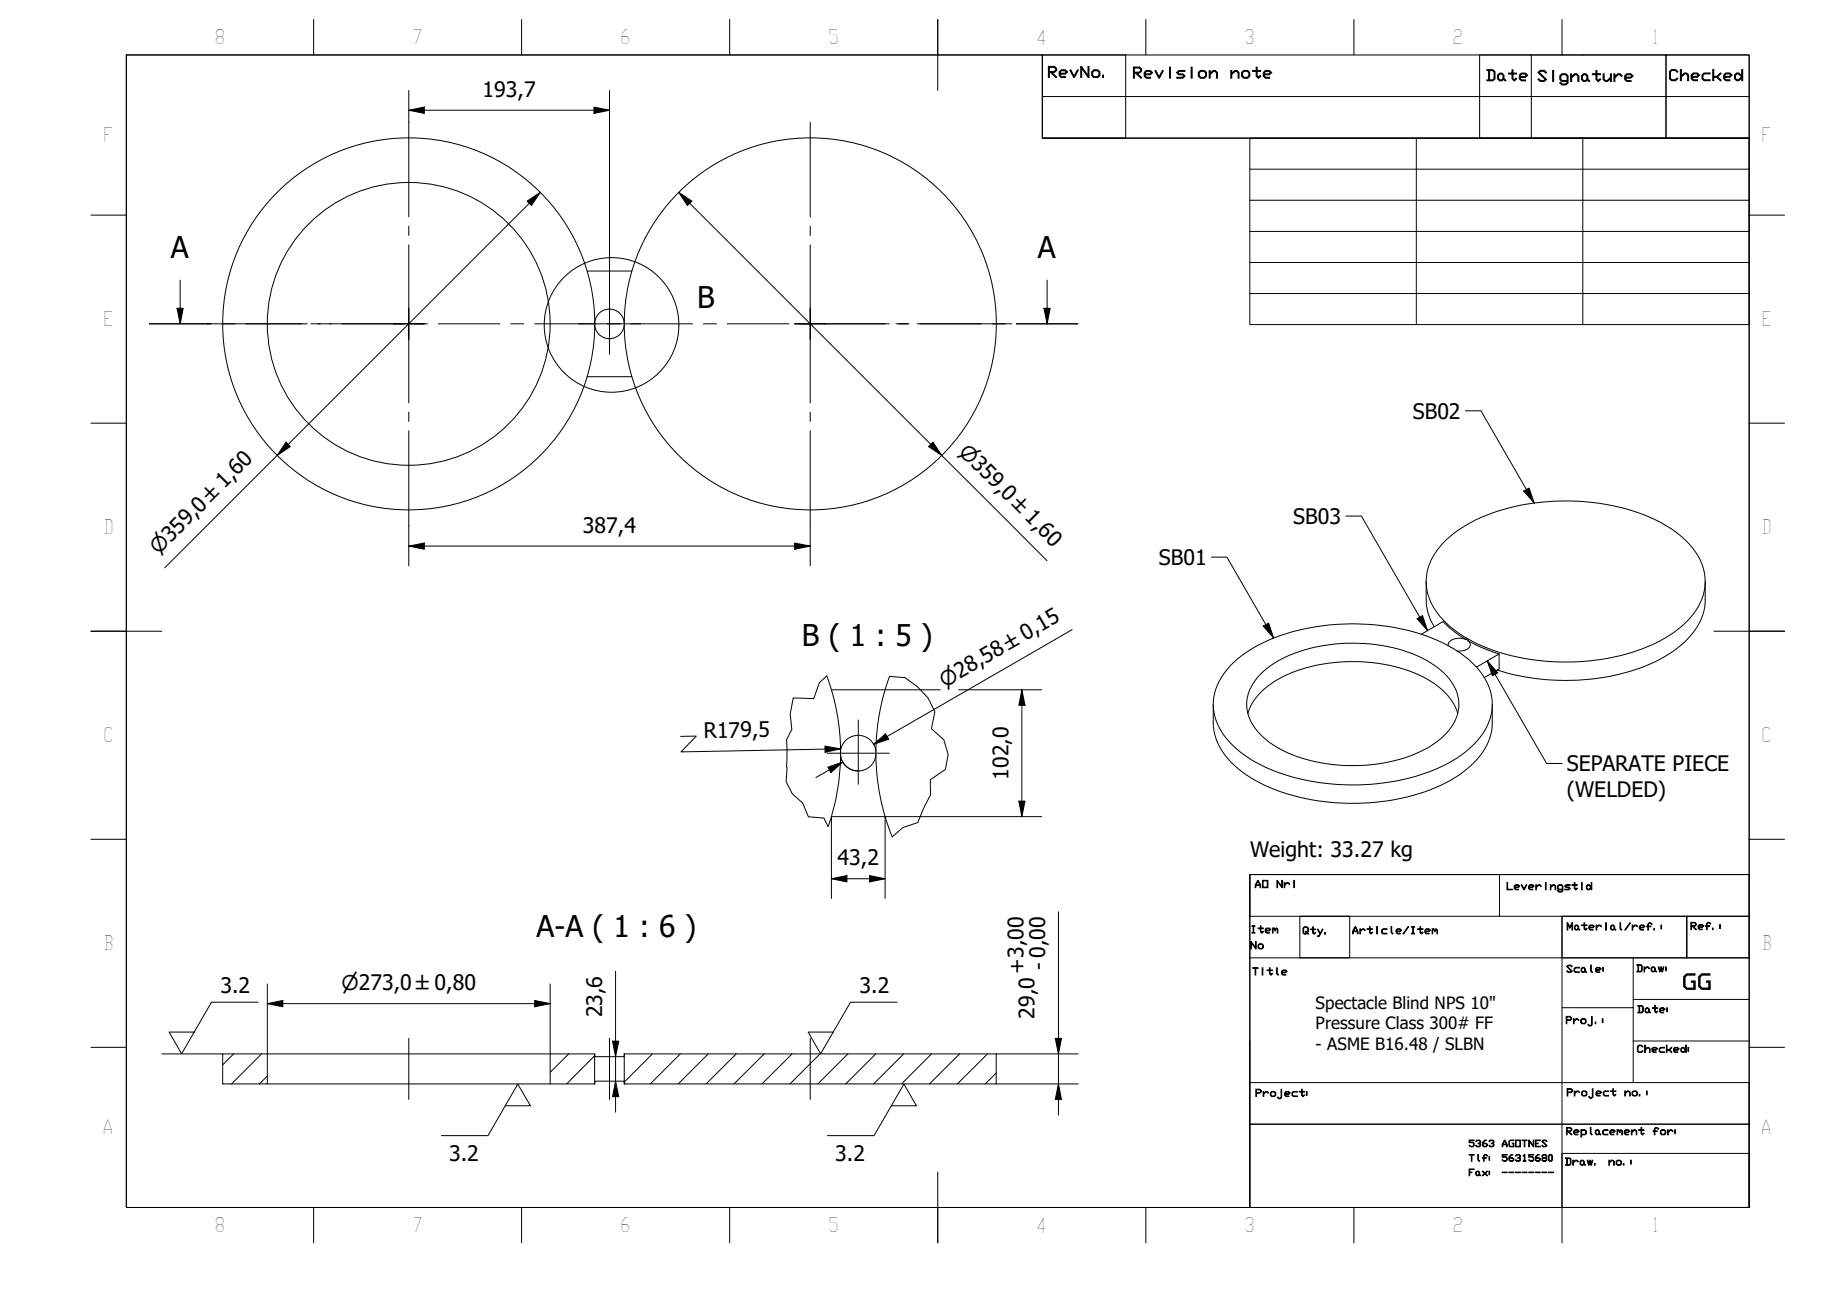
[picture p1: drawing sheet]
<svg xmlns="http://www.w3.org/2000/svg" width="297mm" height="210mm" viewBox="0 0 297 210" stroke-linecap="round" stroke-linejoin="round" font-family="sans-serif">
<!-- layer: Hatch (ISO) -->
<g fill="none" stroke="#000" stroke-width=".16">
<path d="M37.6 169.5l-1.8 1.8M42.1 169.5l-4.9 4.8M43 173.1l-1.3 1.2M91.5 169.5l-3 3M95.6 174.3h.1M95.6 169.8l-4.5 4.5M100.4 169.5h.1M104.9 169.5l-4.5 4.5M109.4 169.5l-4.8 4.8M113.9 169.5l-4.8 4.8M118.4 169.5l-4.8 4.8M122.9 169.5l-4.9 4.8"/>
<path d="M127.4 169.5l-4.9 4.8M131.9 169.5l-4.9 4.8M136.4 169.5l-4.9 4.8M140.8 169.5l-4.8 4.8M145.3 169.5l-4.8 4.8M149.8 169.5l-4.8 4.8M154.3 169.5l-4.8 4.8M158.8 169.5l-4.8 4.8M160.2 172.6l-1.7 1.7"/>
</g>
<!-- layer: Visible (ISO) -->
<g fill="none" stroke="#000" stroke-width=".16">
<path d="M94.4 43.6h7.2M95.6 52.3a2.38 2.38 0 0 0 2.4 2.2 2.38 2.38 0 0 0 2.4-2.2M95.6 51.8v.5M95.7 51.8a29.9 29.9 0 0 0-44.4-25.9 29.9 29.9 0 0 0-1.9 51.3 29.9 29.9 0 0 0 46.2-22.6l.1-2.2M100.4 51.8a2.38 2.38 0 0 0-2.4-2.1 2.38 2.38 0 0 0-2.4 2.1M100.4 51.8v.5M100.4 51.8a29.9 29.9 0 0 1 44.3-25.9 29.9 29.9 0 0 1 1.9 51.3 29.9 29.9 0 0 1-46.1-22.6l-.1-2.3M94.4 60.6h7.2M229.4 93.5v3a7.9 7.9 0 0 0 1.3 4.3M274.2 93.5a15.9 15.9 0 0 1-.2 4.8 12.6 12.6 0 0 1-6.4 7.4 33.8 33.8 0 0 1-20 3.5l-4-.6-2.8-.8M126.5 119l.1 2.5-.1 1.9M133 108.7a35.9 35.9 0 0 1 2.2 12.1"/>
<path d="M133.7 110.9h8.6M143.1 108.8a35.9 35.9 0 0 0-2.2 12 2.87 2.87 0 0 0-2.9-2.5 2.87 2.87 0 0 0-2.8 2.5M195.1 113.3a14.3 14.3 0 0 0 .2 4.8 11.5 11.5 0 0 0 5.1 6.5 31.5 31.5 0 0 0 17.7 4.6 31.2 31.2 0 0 0 16.6-4.6 11.4 11.4 0 0 0 5.2-7.1l.1-4.2M198 107a24.2 24.2 0 0 1 12.8-6 35.6 35.6 0 0 1 21.7 2.6 14.2 14.2 0 0 1 7 7 8.3 8.3 0 0 1-2.2 8.9 21.9 21.9 0 0 1-10.7 5.7 36.1 36.1 0 0 1-23.7-2.1 13.9 13.9 0 0 1-7.3-7.3 8.4 8.4 0 0 1 2.4-8.8zM200.7 114.8a9.6 9.6 0 0 1 4.9-5.6 27 27 0 0 1 18.6-2 16 16 0 0 1 9 5.1l.6 .9 .6 1.6M202.6 108.6a19 19 0 0 1 11.4-4.9 25.8 25.8 0 0 1 15.9 2.8 8.8 8.8 0 0 1 4.7 6.2 7.2 7.2 0 0 1-3.3 6.5 22.4 22.4 0 0 1-13.4 3.9 23.7 23.7 0 0 1-13.6-3.6 8 8 0 0 1-3.8-6.4 6.9 6.9 0 0 1 2.1-4.5zM228.6 102l3.5-2 1.7 1.5 2 1.4M235.8 102.6l.3 .2M235.8 102.9a2.29 2.29 0 0 0-2.9 .6v.4M235.8 102.6a12.9 12.9 0 0 1-6.1-7 8.4 8.4 0 0 1 2.4-8.2 23 23 0 0 1 11.6-6 35.6 35.6 0 0 1 23.6 2.8 13.5 13.5 0 0 1 6.5 6.8 8.4 8.4 0 0 1-2.4 8.9 23.8 23.8 0 0 1-12.8 6 35.8 35.8 0 0 1-21.8-2.7l-.7-.4M235.8 102.6v.3M236.1 103.1a.8 .8 0 0 1 .3 .8 .8 .8 0 0 1-.7 .6l-.5 .2h-.9"/>
<path d="M236.1 103.1l2.3 1.1 2.7 1M236.1 102.8v.3M237.4 107.3l3.7-2.1v2.4l-2.4 1.4M133.7 131.4h8.6M135.2 121.4a2.87 2.87 0 0 0 2.8 2.6 2.87 2.87 0 0 0 2.9-2.6 35.9 35.9 0 0 0 2.6 13.2M135.2 120.8v.6M135.2 121.4a35.9 35.9 0 0 1-2 11.6M140.8 120.8v.6M35.8 169.5h7.2v4.8h-7.2zM43 169.5h45.5M43 174.3h45.5M88.5 169.5h7.1v4.8h-7.1z"/>
<path d="M95.6 169.5l.1 .5h4.7v-.5M95.6 174.3l.1-.4h4.7v.4M100.4 169.5h59.8v4.8h-59.8zM100.4 174.3h.1"/>
<circle cx="65.7" cy="52.1" r="22.7"/>
</g>
<!-- layer: Break Line (ISO) -->
<path d="M133 108.7l-1.2 1.1-.9 2.6-3.3-.1-.5 2.5 .2 2.5-.8 1.7M143.1 108.8l2.4 .2 2.1 1.5 1.6 1.8 1.1 2.2-.5 2.7 2 1.8 .7 2.4-.5 2.4-2.4 1.6v2.4l-1 2.1-1 2.4-2.4 .8-1.7 1.5M126.5 123.4h.1l-.2 2.3 1 2 1.7 1.5 .9 2.2 2.5 .2 .7 1.4" fill="none" stroke="#000" stroke-width=".16"/>
<!-- layer: Section Line (ISO) -->
<g fill="none" stroke="#000" stroke-width=".16">
<path d="M24 52.1h9.9M28.5 49.6h1l-.5 2.5zM29 45.1v7M35.7 52.1h2.1M39.5 52.1h9.9M51.2 52.1h2.1M55 52.1h9.9M66.7 52.1h2M70.5 52.1h9.9M82.1 52.1h2.1M86 52.1h9.9M97.6 52.1h2.1"/>
<path d="M101.5 52.1h9.9M113.1 52.1h2.1M117 52.1h9.9M128.6 52.1h2.1M132.5 52.1h9.9M144.1 52.1h2.1M148 52.1h9.8M159.6 52.1h2.1M163.4 52.1h9.9M167.9 49.6h1l-.5 2.5zM168.4 45.1v7"/>
</g>
<path d="M28.5 49.6h1l-.5 2.5zM167.9 49.6h1l-.5 2.5z" fill="#000"/>
<!-- layer: Detail Boundary (ISO) -->
<circle cx="98.3" cy="52.3" r="10.8" fill="none" stroke="#000" stroke-width=".16"/>
<!-- layer: BOXES -->
<g fill="none" stroke="#000" stroke-width=".16">
<path d="M167.6 8.8v6.7h113.7M167.6 15.5v6.7h113.7M167.6 8.8h13.4v13.4h-13.4zM238 8.8h29.9v13.4h-29.9zM246.3 8.8v13.4M267.9 8.8h13.4v13.4h-13.4zM201 140.7h80.3h-80.3v6.7h80.3v-6.7v53.5h-80.3zM201 154.1h80.3M209 147.4h8.1v6.7h-8.1zM241.2 140.7v6.7M251.2 147.4h20.1v6.7v-6.7h10v6.7h-30.1zM251.2 147.4v46.8v-8.7h30.1v8.7"/>
<path d="M262.7 154.1v8h-11.5M201 174.1h80.3v6.7h-80.3v13.4M201 167.4v13.4h80.3v13.4M262.7 162.1v12M262.7 160.8h18.6M262.7 167.4h18.6M201 194.2h80.3"/>
</g>
<!-- layer: BORDER -->
<g fill="none" stroke="#000" stroke-width=".16">
<path d="M20.3 8.8h261v185.4h-261zM50.4 3.1v5.7M83.9 3.1v5.7M117.3 3.1v5.7M150.8 3.1v11.4M184.3 3.1v5.7M217.7 3.1v5.7M251.2 3.1v5.7M14.6 34.6h5.7M281.3 34.6h5.7M14.6 68.1h5.7M281.3 68.1h5.7"/>
<path d="M14.6 101.5h11.4M275.6 101.5h11.4M14.6 135h5.7M281.3 135h5.7M14.6 168.5h5.7M281.3 168.5h5.7M50.4 194.2v5.7M83.9 194.2v5.7M117.3 194.2v5.7M150.8 188.5v11.4M184.3 194.2v5.7M217.7 194.2v5.7"/>
<path d="M251.2 194.2v5.7"/>
</g>
<!-- layer: 0 -->
<path d="M20.3 8.8h147.3v13.4h113.7v30h-80.3v-30h80.3v118.5h-80.3v53.5h-180.7zM201 27.2h80.3M201 32.2h80.3M201 37.2h80.3M227.8 22.2v30M254.6 22.2v30M201 42.2h80.3M201 47.2h80.3" fill="none" stroke="#000" stroke-width=".16"/>
<!-- layer: Centerline (ISO) -->
<path d="M65.7 167v9.8M98 167v9.8M130.3 167v9.8" fill="none" stroke="#000" stroke-width=".16"/>
<!-- layer: Center Mark (ISO) -->
<g fill="none" stroke="#000" stroke-width=".16">
<path d="M65.7 19.7v15.2M130.3 19.7v15.2M65.7 39.4v12.7v-2.5M65.7 36.4v1.5M130.3 39.4v12.7v-2.5M130.3 36.4v1.5M33.3 52.1h15.2M50 52.1h1.5M53 52.1h12.7h-2.5M65.7 54.6v-2.5v12.7M68.2 52.1h-2.5h2.5M93 52.1h10"/>
<path d="M98 47.1v9.9M127.8 52.1h2.5h-2.5M130.3 54.6v-2.5v12.7M132.8 52.1h-2.5h12.7M144.5 52.1h1.5M147.5 52.1h15.2M65.7 66.3v1.5M65.7 69.3v15.2M130.3 66.3v1.5M130.3 69.3v15.2M138 115.8v10.3M133 121.2h10"/>
</g>
<!-- layer: Dimension (ISO) -->
<g fill="none" stroke="#000" stroke-width=".16">
<path d="M65.7 17.7l2.5-.5v1zM65.7 14.6v5.1M65.7 17.7h32.3M95.5 17.2l2.5 .5-2.5 .5zM98 14.6v32.5M84.8 32.4l2.1-1.5-1.4 2.2zM86.9 30.9l-60.4 60.4M109.2 30.9l2.1 1.5-.7 .7zM109.2 30.9l59.2 59.3M46 71.1l.7 .7-2.1 1.5zM150.1 71.1l1.3 2.2-2.1-1.5zM65.7 87.8l2.5-.5v1z"/>
<path d="M65.7 87.8h64.6M65.7 84.5v6.5M127.8 87.3l2.5 .5-2.5 .5zM130.3 84.5v6.5M109.5 118.4h2.5l-2.5 2.5 25.7-.4M140.5 119.7l1.9-1.7 .5 .9zM142.3 110.9h8.9M154.2 110.9h13.3M164.3 110.9l.5 2.5h-.9zM164.3 110.9v20.5M172.4 101.3l-31.9 18.4 2.2-1.2M132.7 120l2.5 .5-2.5 .5z"/>
<path d="M133.1 123.4l2.5-.8-2 1.7zM133.7 131.4v13.1M135.2 121.2a2.87 2.87 0 0 0 2.7 2.8M135.2 120.8v.2M135.6 122.6l-4.4 2.5M138.2 124h-.1M163.9 128.9h.9l-.5 2.5zM167.5 131.4h-25.2v13.1M43 158.3v11.2M88.5 158.3v11.2M99 156.2v22.7M133.7 141.3l2.5-.5v1.1z"/>
<path d="M133.7 141.3h8.6M139.8 140.8l2.5 .5-2.5 .6zM170.2 146.7v32.6M43 161.4l2.5-.5v1zM43 161.4h45.5M86 160.9l2.5 .5-2.5 .5zM98.5 167.5h1l-.5 2.5zM99 173.9l.5 2.5h-1zM160.2 174.3h13.2M160.2 169.5h13.2M169.7 167h1l-.5 2.5zM170.2 174.3l.5 2.5h-1z"/>
</g>
<g fill="#000">
<path d="M65.7 17.7l2.5-.5v1zM95.5 17.2l2.5 .5-2.5 .5zM84.8 32.4l2.1-1.5-1.4 2.2zM109.2 30.9l2.1 1.5-.7 .7zM46 71.1l.7 .7-2.1 1.5zM150.1 71.1l1.3 2.2-2.1-1.5zM65.7 87.8l2.5-.5v1zM127.8 87.3l2.5 .5-2.5 .5zM140.5 119.7l1.9-1.7 .5 .9zM164.3 110.9l.5 2.5h-.9zM132.7 120l2.5 .5-2.5 .5zM133.1 123.4l2.5-.8-2 1.7z"/>
<path d="M163.9 128.9h.9l-.5 2.5zM133.7 141.3l2.5-.5v1.1zM139.8 140.8l2.5 .5-2.5 .6zM43 161.4l2.5-.5v1zM86 160.9l2.5 .5-2.5 .5zM98.5 167.5h1l-.5 2.5zM99 173.9l.5 2.5h-1zM169.7 167h1l-.5 2.5zM170.2 174.3l.5 2.5h-1z"/>
</g>
<!-- layer: Symbol (ISO) -->
<g fill="none" stroke="#000" stroke-width=".16">
<path d="M235.7 66.1h2.5l8.5 14.8M245 79l.9-.5 .8 2.4zM194.8 89.6h2.5l7.5 13M216.5 83h2.4l10.7 18.4M227.9 99.5l.9-.5 .8 2.4zM203.2 100.7l.8-.5 .8 2.4zM239.2 106.3l1.7 1.9-.9 .5zM239.2 106.3l9.5 16.5h2.5M26 169.5h9.8M41.5 161.2h-7.5l-4.8 8.3-2-3.5h4M81.3 177.9h4l-2-3.5-4.8 8.3h-7.5M143.3 177.9h4.1l-2-3.5-4.8 8.3h-7.5"/>
<path d="M144.3 161.2h-7.5l-4.8 8.3-2-3.5h4"/>
</g>
<path d="M245 79l.9-.5 .8 2.4zM227.9 99.5l.9-.5 .8 2.4zM203.2 100.7l.8-.5 .8 2.4zM239.2 106.3l1.7 1.9-.9 .5z" fill="#000"/>
<g font-size="4.8">
<text x="27.5" y="41.6">A</text>
<text x="166.9" y="41.6">A</text>
<text x="112.1" y="49.5">B</text>
<text x="129" y="103.8">B ( 1 : 5 )</text>
<text x="86.3" y="150.7">A-A ( 1 : 6 )</text>
</g>
<g font-size="3.4">
<text x="77.6" y="15.6">193,7</text>
<text x="227.2" y="67.3">SB02</text>
<text x="93.7" y="85.7">387,4</text>
<text x="208" y="84.3">SB03</text>
<text x="186.4" y="90.9">SB01</text>
<text x="113.2" y="118.7" transform="rotate(-1 113.2 118.7)">R179,5</text>
<text x="162.2" y="125.4" transform="rotate(-90 162.2 125.4)">102,0</text>
<text x="252" y="124.1">SEPARATE PIECE</text>
<text x="252" y="128.2">(WELDED)</text>
<text x="201" y="137.8">Weight: 33.27 kg</text>
<text x="134.7" y="139.2">43,2</text>
<text x="168.2" y="155.9" transform="rotate(-90 168.2 155.9)">- 0,00</text>
<text x="35.5" y="159.7">3.2</text>
<text x="138.2" y="159.7">3.2</text>
<text x="164.7" y="156.6" transform="rotate(-90 164.7 156.6)">+3,00</text>
<text x="270.5" y="159.1">GG</text>
<text x="96.9" y="163.7" transform="rotate(-90 96.9 163.7)">23,6</text>
<text x="166.3" y="163.9" transform="rotate(-90 166.3 163.9)">29,0</text>
<text x="72.2" y="186.7">3.2</text>
<text x="134.3" y="186.7">3.2</text>
</g>
<g font-size="3.3">
<text x="154.1" y="72.8" transform="rotate(45 154.1 72.8)">⌀359,0 ±1,60</text>
<text x="25.5" y="89.3" transform="rotate(-45 25.5 89.3)">⌀359,0 ±1,60</text>
<text x="151.9" y="110.6" transform="rotate(-30 151.9 110.6)">⌀28,58 ±0,15</text>
<text x="54.9" y="159.3">⌀273,0 ±0,80</text>
</g>
<g font-size="3.2">
<text x="34.5" y="7.1">8</text>
<text x="66.3" y="7.1">7</text>
<text x="99.7" y="7.1">6</text>
<text x="133.2" y="7.1">5</text>
<text x="166.6" y="7.2">4</text>
<text x="200.1" y="7.1">3</text>
<text x="233.6" y="7.1">2</text>
<text x="265.6" y="7.1">1</text>
<text x="16.6" y="22.9">F</text>
<text x="283.3" y="22.9">F</text>
<text x="16.6" y="52.5">E</text>
<text x="283.3" y="52.5">E</text>
<text x="16.6" y="86">D</text>
<text x="283.3" y="86">D</text>
<text x="16.6" y="119.4">C</text>
<text x="283.3" y="119.4">C</text>
<text x="16.6" y="152.9">B</text>
<text x="283.3" y="152.9">B</text>
<text x="16.5" y="182.4">A</text>
<text x="283.2" y="182.4">A</text>
<text x="34.5" y="198.2">8</text>
<text x="66.3" y="198.2">7</text>
<text x="99.7" y="198.2">6</text>
<text x="133.2" y="198.2">5</text>
<text x="166.6" y="198.3">4</text>
<text x="200.1" y="198.2">3</text>
<text x="233.6" y="198.2">2</text>
<text x="265.6" y="198.2">1</text>
</g>
<g font-size="2.7">
<text x="211.6" y="162.2">Spectacle Blind NPS 10&quot;</text>
<text x="211.6" y="165.5">Pressure Class 300# FF</text>
<text x="211.6" y="168.8">- ASME B16.48 / SLBN</text>
</g>
<g font-size="2.4">
<text x="168.4" y="12.4">RevNo.</text>
<text x="182.1" y="12.5">Revision</text>
<text x="197.7" y="12.5">note</text>
<text x="238.9" y="13">Date</text>
<text x="247.1" y="13.1">Signature</text>
<text x="268.3" y="12.9">Checked</text>
</g>
<g font-size="1.6">
<text x="201.7" y="142.8">AO</text>
<text x="205.2" y="142.8">Nri</text>
<text x="242.2" y="143.1">Leveringstid</text>
<text x="251.9" y="149.6">Material/ref.:</text>
<text x="271.8" y="149.5">Ref.:</text>
<text x="201" y="150.1">Item</text>
<text x="201" y="152.6">No</text>
<text x="209.4" y="150.2">Qty.</text>
<text x="217.4" y="150.2">Article/Item</text>
<text x="201.3" y="156.8">Title</text>
<text x="251.8" y="156.4">Scale:</text>
<text x="263.1" y="156.3">Draw:</text>
<text x="251.7" y="164.6">Proj.:</text>
<text x="263.2" y="162.9">Date:</text>
<text x="263.2" y="169.3">Checked:</text>
<text x="201.8" y="176.4">Project:</text>
<text x="251.9" y="176.3">Project</text>
<text x="261.2" y="176.3">no.:</text>
<text x="251.8" y="182.5">Replacement</text>
<text x="265.7" y="182.5">for:</text>
<text x="251.6" y="187.4">Draw.</text>
<text x="258.6" y="187.4">no.:</text>
</g>
<g font-size="1.5">
<text x="236.1" y="184.4">5363</text>
<text x="241.4" y="184.4">AGOTNES</text>
<text x="236.1" y="186.8">Tlf:</text>
<text x="236.1" y="189.1">Fax:</text>
<text x="241.4" y="186.8">56315680</text>
<text x="241.4" y="189.1">--------</text>
</g>
</svg>
